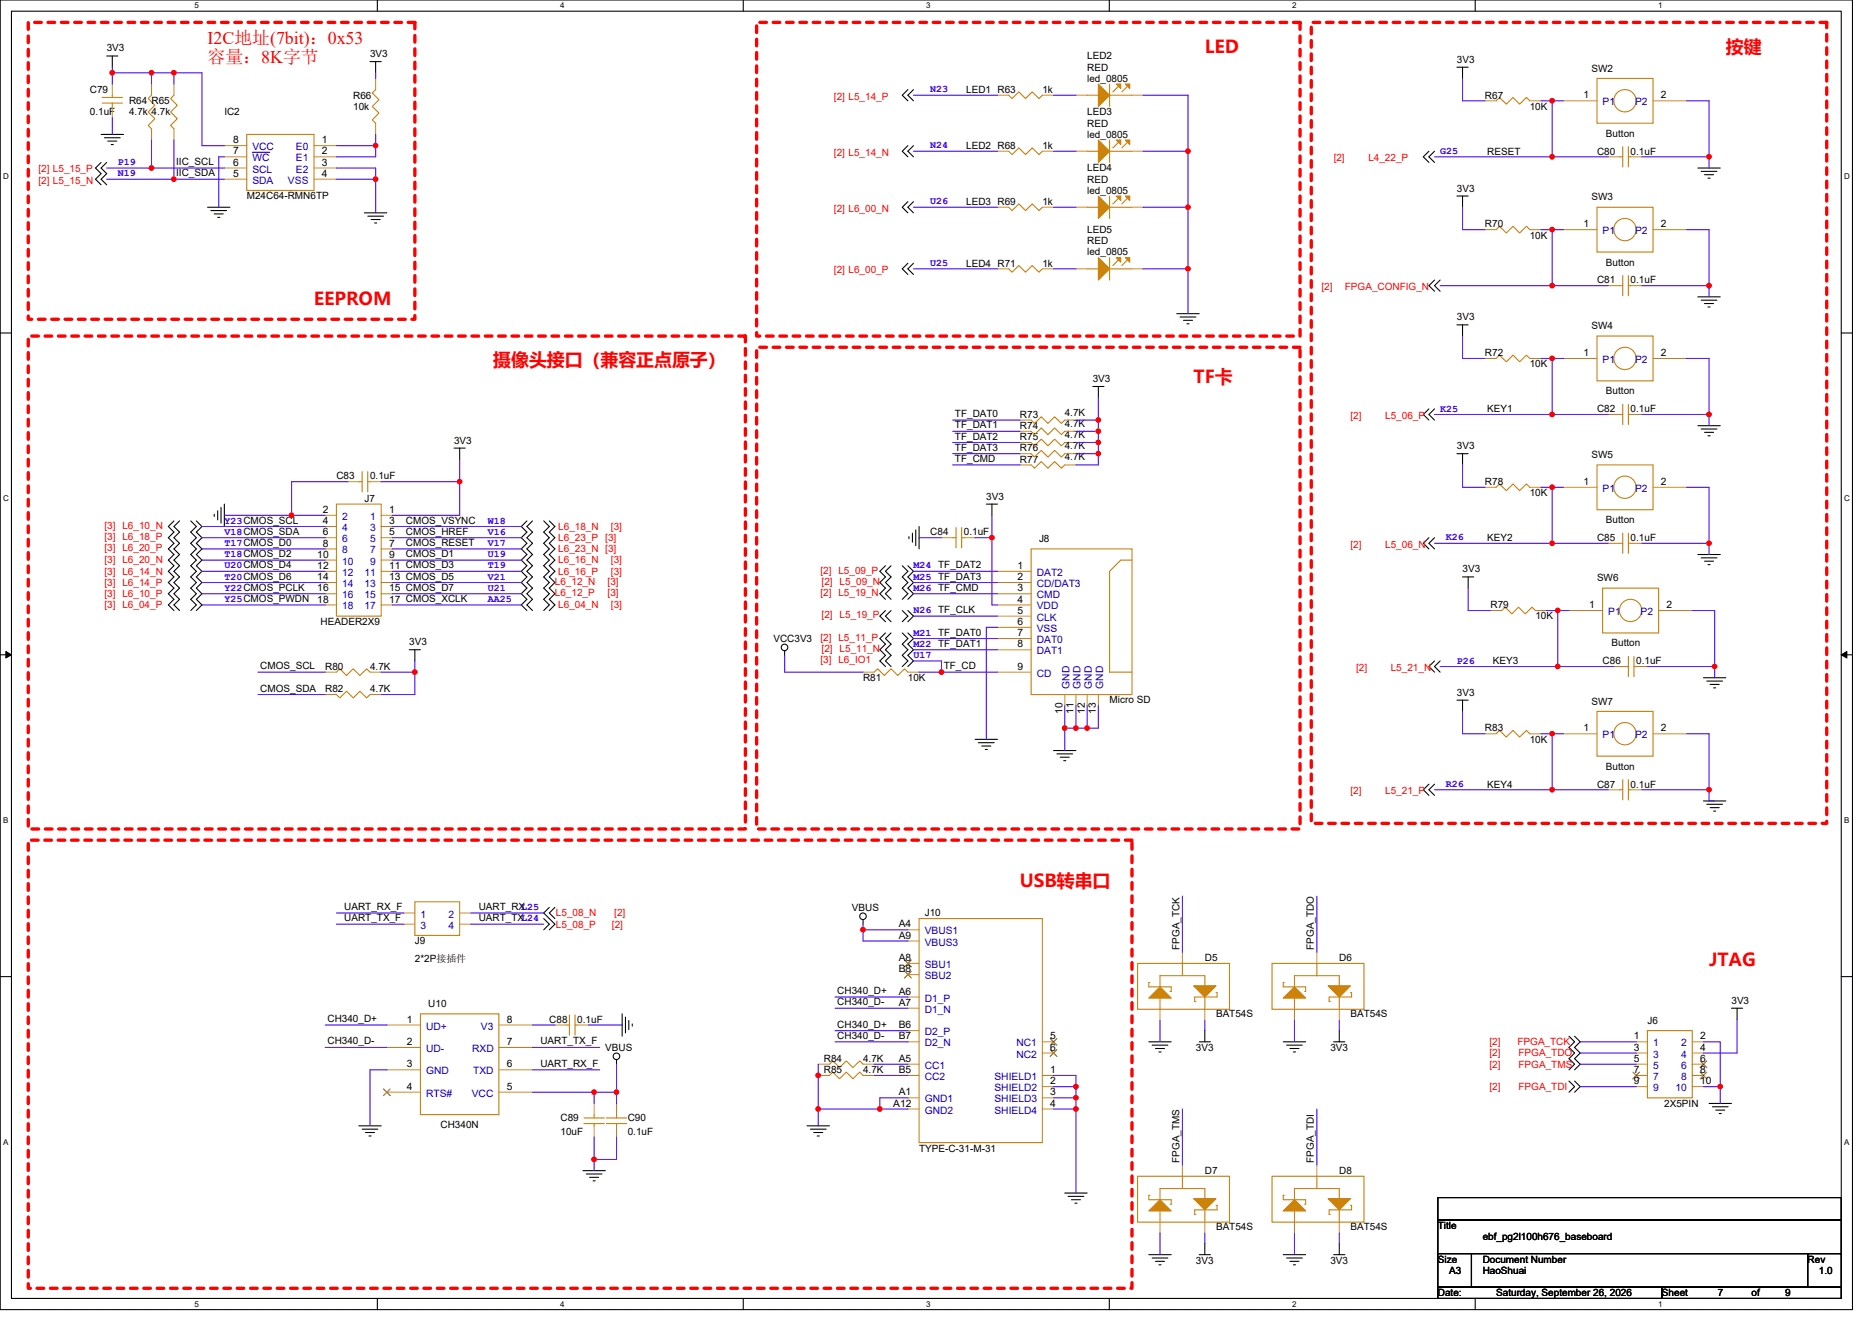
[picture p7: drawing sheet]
<svg xmlns="http://www.w3.org/2000/svg" width="297mm" height="210mm" viewBox="0 0 297 210" stroke-linecap="round" stroke-linejoin="round" font-family="sans-serif">
<path d="M0 0h293.9v207.9h-293.9zM1.8 1.8h290.4v204.3h-290.4z" fill="none" stroke="#000" stroke-width=".17"/>
<g fill="#fff">
<path d="M30.8 .2h.7v1.4h-.7z"/>
<path d="M30.8 206.3h.7v1.4h-.7z"/>
</g>
<path d="M59.9 0v1.8M59.9 206.1v1.8" fill="none" stroke="#000" stroke-width=".17"/>
<g fill="#fff">
<path d="M88.9 .2h.7v1.4h-.7z"/>
<path d="M88.9 206.3h.7v1.4h-.7z"/>
</g>
<path d="M117.9 0v1.8M117.9 206.1v1.8" fill="none" stroke="#000" stroke-width=".17"/>
<g fill="#fff">
<path d="M147 .2h.7v1.4h-.7z"/>
<path d="M147 206.3h.7v1.4h-.7z"/>
</g>
<path d="M176 0v1.8M176 206.1v1.8" fill="none" stroke="#000" stroke-width=".17"/>
<g fill="#fff">
<path d="M205 .2h.7v1.4h-.7z"/>
<path d="M205 206.3h.7v1.4h-.7z"/>
</g>
<path d="M234.1 0v1.8M234.1 206.1v1.8" fill="none" stroke="#000" stroke-width=".17"/>
<g fill="#fff">
<path d="M263.1 .2h.7v1.4h-.7z"/>
<path d="M263.1 206.3h.7v1.4h-.7z"/>
<path d="M.5 27.3h.9v1.4h-.9z"/>
<path d="M292.6 27.3h.9v1.4h-.9z"/>
<path d="M.5 78.4h.9v1.4h-.9z"/>
<path d="M292.6 78.4h.9v1.4h-.9z"/>
</g>
<path d="M0 52.9h1.8M292.2 52.9h1.7" fill="none" stroke="#000" stroke-width=".17"/>
<g fill="#fff">
<path d="M.5 129.5h.8v1.4h-.8z"/>
<path d="M292.6 129.5h.9v1.4h-.9z"/>
</g>
<path d="M0 103.9h1.8M292.2 103.9h1.7" fill="none" stroke="#000" stroke-width=".17"/>
<path d="M.9 103.4l.9 .5-.9 .5zM292.2 103.9l.8-.5v1z" fill="#000" stroke="#000" stroke-width=".16"/>
<g fill="#fff">
<path d="M.5 180.5h.8v1.4h-.8z"/>
<path d="M292.6 180.5h.9v1.4h-.9z"/>
</g>
<g fill="none" stroke="#000" stroke-width=".17">
<path d="M16.9 8.9h1.8M17.8 8.9v1.8M58.7 9.8h1.8M59.6 9.8v1.8M144.1 14.2l-.9 .9 .9 .9M144.9 14.2l-.8 .9 .8 .9M231.2 10.7h1.8M232.1 10.7v1.7M16 25.8l-.8 .9 .8 .9-.8 .8 .8 .9M16 21.3h3.6M16.6 21.9h2.5M16.9 25.8l-.9 .9 .9 .9-.9 .8 .9 .9"/>
<path d="M17.1 22.4h1.4M17.6 22.9h.4M32.9 32.9h3.6M33.5 33.4h2.5M34 34h1.4M34.5 34.5h.4M57.8 33.8h3.6M58.4 34.3h2.5M58.9 34.8h1.4M59.4 35.4h.4M144.1 23.1l-.9 .9 .9 .9M144.1 32l-.9 .9 .9 .9"/>
<path d="M144.9 23.1l-.8 .9 .8 .9M144.9 32l-.8 .9 .8 .9M226.7 24l-.9 .9 .9 .9M227.6 24l-.9 .9 .9 .9M231.2 31.1h1.8M232.1 31.1v1.8M269.4 26.7h3.6M269.9 27.2h2.5M270.5 27.7h1.4M271 28.3h.4M144.1 41.8l-.9 .9 .9 .9M144.9 41.8l-.8 .9 .8 .9"/>
<path d="M186.7 49.8h3.6M187.3 50.3h2.5M187.8 50.8h1.4M188.3 51.4h.4M227.6 44.5l-.9 .8 .9 .9M228.5 44.5l-.9 .8 .9 .9M231.2 51.6h1.8M232.1 51.6v1.7M269.4 47.1h3.6M269.9 47.6h2.5M270.5 48.2h1.4M271 48.7h.4"/>
<path d="M72 71.1h1.8M72.9 71.1v1.8M173.4 61.3h1.8M174.3 61.3v1.8M226.7 64.9l-.9 .9 .9 .9M227.6 64.9l-.9 .9 .9 .9M231.2 72h1.8M232.1 72v1.8M269.4 67.6h3.6M269.9 68.1h2.5M270.5 68.6h1.4M271 69.2h.4"/>
<path d="M27.6 82.7l-.9 .9 .9 .9-.9 .8 .9 .9-.9 .9 .9 .9-.9 .9 .9 .9-.9 .9 .9 .9-.9 .9 .9 .8-.9 .9 .9 .9-.9 .9 .9 .9M28.5 82.7l-.9 .9 .9 .9-.9 .8 .9 .9-.9 .9 .9 .9-.9 .9 .9 .9-.9 .9 .9 .9-.9 .9 .9 .8-.9 .9 .9 .9-.9 .9 .9 .9M30.3 82.7l.9 .9-.9 .9 .9 .8-.9 .9 .9 .9-.9 .9 .9 .9-.9 .9 .9 .9-.9 .9 .9 .9-.9 .8 .9 .9-.9 .9 .9 .9-.9 .9M31.2 82.7l.8 .9-.8 .9 .8 .8-.8 .9 .8 .9-.8 .9 .8 .9-.8 .9 .8 .9-.8 .9 .8 .9-.8 .8 .8 .9-.8 .9 .8 .9-.8 .9M34 81.6v.4M34.5 81.1v1.4M35.1 80.5v2.5M35.6 80v3.6M83.6 82.7l-.9 .9 .9 .9-.9 .8 .9 .9-.9 .9 .9 .9-.9 .9 .9 .9-.9 .9 .9 .9-.9 .9 .9 .8-.9 .9 .9 .9-.9 .9 .9 .9M84.5 82.7l-.9 .9 .9 .9-.9 .8 .9 .9-.9 .9 .9 .9-.9 .9 .9 .9-.9 .9 .9 .9-.9 .9 .9 .8-.9 .9 .9 .9-.9 .9 .9 .9M86.3 82.7l.9 .9-.9 .9 .9 .8-.9 .9 .9 .9-.9 .9 .9 .9-.9 .9 .9 .9-.9 .9 .9 .9-.9 .8 .9 .9-.9 .9 .9 .9-.9 .9M87.2 82.7l.9 .9-.9 .9 .9 .8-.9 .9 .9 .9-.9 .9 .9 .9-.9 .9 .9 .9-.9 .9 .9 .9-.9 .8 .9 .9-.9 .9 .9 .9-.9 .9"/>
<path d="M140.5 89.8l-.9 .9 .9 .9-.9 .9 .9 .8-.9 .9 .9 .9M140.5 96.9l-.9 .9 .9 .9M141.4 89.8l-.9 .9 .9 .9-.9 .9 .9 .8-.9 .9 .9 .9M141.4 96.9l-.9 .9 .9 .9M143.2 89.8l.9 .9-.9 .9 .9 .9-.9 .8 .9 .9-.9 .9M143.2 96.9l.9 .9-.9 .9M144.1 89.8l.8 .9-.8 .9 .8 .9-.8 .8 .8 .9-.8 .9M144.1 96.9l.8 .9-.8 .9M144.2 85.2v.3M144.8 84.6v1.5M145.3 84.1v2.5M145.8 83.6v3.5"/>
<path d="M156.5 80h1.8M157.4 80v1.8M226.7 85.3l-.9 .9 .9 .9M227.6 85.3l-.9 .9 .9 .9M232.1 91.6h1.7M233 91.6v1.7M269.4 88h3.6M269.9 88.5h2.5M270.5 89.1h1.4M271 89.6h.4M64.9 103.1h1.8M65.8 103.1v1.8"/>
<path d="M124.5 103.3v.7M140.5 100.5l-.9 .8 .9 .9-.9 .9 .9 .9-.9 .9 .9 .9M141.4 100.5l-.9 .8 .9 .9-.9 .9 .9 .9-.9 .9 .9 .9M143.2 100.5l.9 .8-.9 .9 .9 .9-.9 .9 .9 .9-.9 .9M144.1 100.5l.8 .8-.8 .9 .8 .9-.8 .9 .8 .9-.8 .9M154.7 117.3h3.6M155.3 117.9h2.5M155.8 118.4h1.4M156.3 119h.4M167.2 119.1h3.5M167.7 119.7h2.5M227.6 104.9l-.9 .9 .9 .9"/>
<path d="M228.5 104.9l-.9 .9 .9 .9M231.2 111.1h1.8M232.1 111.1v1.8M270.3 107.6h3.6M270.8 108.1h2.5M271.4 108.6h1.4M271.9 109.2h.3M168.2 120.2h1.5M168.8 120.7h.3M226.7 124.5l-.9 .8 .9 .9M227.6 124.5l-.9 .8 .9 .9M270.3 127.1h3.6"/>
<path d="M270.8 127.7h2.5M271.4 128.2h1.4M271.9 128.7h.3M0 155h1.8M86.3 145.8l.9 .9-.9 .9M87.2 144l-.9 .9 1.8 1.8-.9 .9M88.1 144l-.9 .9 .9 .9M136.9 146v.7M292.2 155h1.7M56.9 178.7h3.6M57.5 179.2h2.5M58 179.7h1.4"/>
<path d="M97.8 168.2v.7M98.7 160.9v3.6M99.2 161.4v2.5M99.8 162v1.4M100.3 162.5v.4M128.1 178.7h3.5M128.6 179.2h2.5M129.1 179.7h1.5M182.3 165.4h3.5M182.8 165.9h2.5M183.3 166.4h1.5M183.9 167h.3"/>
<path d="M190.3 165.4h1.8M191.2 163.6v1.8M203.6 165.4h3.6M204.1 165.9h2.5M204.7 166.4h1.4M205.2 167h.4M211.6 165.4h1.8M212.5 163.6v1.8M249 164.5l.8 .9-.8 .8 .8 .9-.8 .9 .8 .9-.8 .9M249 171.6l.8 .9-.8 .9M249.8 164.5l.9 .9-.9 .8 .9 .9-.9 .9 .9 .9-.9 .9M249.8 171.6l.9 .9-.9 .9"/>
<path d="M271.2 175.1h3.5M271.7 175.7h2.5M272.2 176.2h1.5M272.8 176.7h.3M274.7 160h1.8M275.6 160v1.8M58.5 180.3h.4M92.5 185.8h3.6M93 186.3h2.5M93.6 186.9h1.4M94.1 187.4h.3M129.7 180.3h.3"/>
<path d="M168.9 189.4h3.6M169.5 189.9h2.5M170 190.4h1.4M170.6 191h.3M182.3 199.1h3.5M182.8 199.7h2.5M190.3 199.1h1.8M191.2 197.4v1.7M203.6 199.1h3.6M204.1 199.7h2.5M211.6 199.1h1.8M212.5 197.4v1.7"/>
<path d="M228.2 190.1h64v3.5h-64zM228.2 193.6h64v5.4h-64zM228.2 199h5.3v5.3h-5.3zM233.5 199h53.3v5.3h-53.3zM286.8 199h5.4v5.3h-5.4zM183.3 200.2h1.5M183.9 200.7h.3M204.7 200.2h1.4M205.2 200.7h.4M228.2 204.3h35.5v1.8h-35.5zM263.7 204.3h28.5v1.8h-28.5z"/>
<circle cx="124.5" cy="102.8" r=".52"/>
<circle cx="136.9" cy="145.4" r=".52"/>
<circle cx="97.8" cy="167.7" r=".52"/>
</g>
<path d="M4.5 3.6h61.3v47.1h-61.3zM120.1 3.6h86.2v49.7h-86.2zM208.1 3.6h81.8v127.1h-81.8zM4.5 53.3h113.8v78.3h-113.8zM120.1 55.1h86.2v76.5h-86.2zM4.5 133.3h175.1v71.2h-175.1z" fill="none" stroke="#f00" stroke-width=".53" stroke-dasharray="1.1 1.1"/>
<g fill="none" stroke="#cc8006" stroke-width=".17">
<path d="M16.2 16.4h3.2M16.2 15.5h3.2M17.8 15.1v.4M17.8 16.4v.5M24 15.1l-.5 .5 1.1 1.1-1.1 1.1 1.1 1-1.1 1.1 .5 .5M27.6 15.1l-.5 .5 1 1.1-1 1.1 1 1-1 1.1 .5 .5M59.6 14.2l-.5 .6 1 1-1 1.1 1 1-1 1.1 .5 .6M160.1 15.1l.5 .5 1.1-1 1 1 1.1-1 1.1 1 .5-.5M172.5 15.1h1.8M176.1 13.3v3.6M176.1 15.1h3.5M177.5 13.7l-.9 .9"/>
<path d="M178.9 13.7l-.9 .9M237.4 16l.5-.5 1.1 1 1.1-1 1 1 1.1-1 .5 .5M253.4 12.4h8.9v7.2h-8.9zM39.2 21.3h10.6v8.9h-10.6zM160.1 32.9l.5 .5 1.1-1 1 1 1.1-1 1.1 1 .5-.5M160.1 24l.5 .5 1.1-1 1 1 1.1-1 1.1 1 .5-.5M172.5 32.9h1.8M172.5 24h1.8M176.1 31.1v3.6M176.1 32.9h3.5M176.1 22.2v3.6M176.1 24h3.5"/>
<path d="M177.5 31.5l-.9 .9M177.5 22.6l-.9 .9M178.9 31.5l-.9 .9M178.9 22.6l-.9 .9M237.4 36.4l.5-.5 1.1 1.1 1.1-1.1 1 1.1 1.1-1.1 .5 .5M253.4 32.9h8.9v7.1h-8.9zM257 24.9h.5M257.5 23.3v3.2M258.4 24.9h.3M258.4 23.3v3.2M160.1 42.7l.5 .5 1.1-1.1 1 1.1 1.1-1.1 1.1 1.1 .5-.5M172.5 42.7h1.8"/>
<path d="M176.1 40.9v3.5M176.1 42.7h3.5M177.5 41.3l-.9 .8M178.9 41.3l-.9 .8M237.4 56.9l.5-.5 1.1 1 1.1-1 1 1 1.1-1 .5 .5M253.4 53.3h8.9v7.2h-8.9zM257 45.3h.5M257.5 43.7v3.2M258.4 45.3h.3M258.4 43.7v3.2M56.9 76.5h.6M57.5 74.8v3.3"/>
<path d="M58.4 76.5h.3M58.4 74.8v3.3M163.6 70.2l.5 .6 1.1-1.1 1.1 1.1 1-1.1 1.1 1.1 .5-.6M163.6 68.5l.5 .5 1.1-1.1 1.1 1.1 1-1.1 1.1 1.1 .5-.5M163.6 73.8l.5 .5 1.1-1 1.1 1 1-1 1.1 1 .5-.5M163.6 72l.5 .5 1.1-1 1.1 1 1-1 1.1 1 .5-.5M163.6 66.7l.5 .5 1.1-1.1 1.1 1.1 1-1.1 1.1 1.1 .5-.5M237.4 77.3l.5-.5 1.1 1.1 1.1-1.1 1 1.1 1.1-1.1 .5 .5M253.4 73.8h8.9v7.1h-8.9zM257 65.8h.5M257.5 64.2v3.2M258.4 65.8h.3"/>
<path d="M258.4 64.2v3.2M53.4 80h7.1v17.8h-7.1zM151.2 85.3h.5M151.7 83.7v3.3M152.6 83.7v3.3M152.6 85.3h.3M163.6 87.1h16v23.1h-16zM179.6 88.9h-1.8l-1.7 1.8v16h3.5M238.3 96.9l.5-.5 1.1 1 1.1-1 1 1 1.1-1 .5 .5M254.3 93.3h8.9v7.2h-8.9zM257 86.2h.5M257.5 84.6v3.2"/>
<path d="M258.4 86.2h.3M258.4 84.6v3.2M53.4 110.2l.5 .6 1.1-1.1 1 1.1 1.1-1.1 1.1 1.1 .5-.6M53.4 106.7l.5-.5 1.1 1 1-1 1.1 1 1.1-1 .5 .5M138.7 106.7l.6-.5 1 1 1.1-1 1 1 1.1-1 .6 .5M237.4 116.5l.5-.6 1.1 1.1 1.1-1.1 1 1.1 1.1-1.1 .5 .6M253.4 112.9h8.9v7.1h-8.9zM257.8 105.8h.6M258.4 104.2v3.2M259.3 105.8h.3M259.3 104.2v3.2M257 125.3h.5"/>
<path d="M257.5 123.7v3.3M258.4 125.3h.3M258.4 123.7v3.3M65.8 143.1h7.1v5.4h-7.1zM145.8 145.8h19.6v35.6h-19.6zM180.5 152.9h14.6v7.3h-14.6zM182.5 155.9h-.2v.7h3.5v.8h-.1M184.1 158.4v1.8M187.6 152.9v2M191.2 156.5v-1.6h-7.1v1.7M191.2 158.2v2M193 157.5h.1v.7h-3.5v.8h.2"/>
<path d="M201.8 152.9h14.6v7.3h-14.6zM203.8 155.9h-.2v.7h3.6v.8h-.2M205.4 158.4v1.8M209 152.9v2M212.5 156.5v-1.6h-7.1v1.7M212.5 158.2v2M214.3 157.5h.2v.7h-3.6v.8h.2M66.7 160.9h12.5v16h-12.5zM89.8 162.7h.6M90.4 161.1v3.2M91.2 161.1v3.2M91.2 162.7h.4"/>
<path d="M92.7 177.4h3.2M92.7 178.3h3.2M94.3 178.3v.4M94.3 176.9v.5M96.2 177.4h3.2M96.2 178.3h3.2M97.8 178.3v.4M97.8 176.9v.5M131.6 168.9l.5-.5 1.1 1 1.1-1 1 1 1.1-1 .5 .5M131.6 170.7l.5-.5 1.1 1 1.1-1 1 1 1.1-1 .5 .5M261.4 163.6h7.1v10.6h-7.1zM180.5 186.7h14.6v7.3h-14.6z"/>
<path d="M182.5 189.7h-.2v.7h3.5v.7h-.1M184.1 192.2v1.8M187.6 186.7v1.9M191.2 190.2v-1.6h-7.1v1.8M191.2 192v2M193 191.3h.1v.7h-3.5v.7h.2M201.8 186.7h14.6v7.3h-14.6zM203.8 189.7h-.2v.7h3.6v.7h-.2M205.4 192.2v1.8M209 186.7v1.9M212.5 190.2v-1.6h-7.1v1.8M212.5 192v2"/>
<path d="M214.3 191.3h.2v.7h-3.6v.7h.2"/>
<circle cx="257.8" cy="16" r="1.77"/>
<circle cx="257.8" cy="36.4" r="1.77"/>
<circle cx="257.8" cy="56.9" r="1.77"/>
<circle cx="257.8" cy="77.3" r="1.77"/>
<circle cx="258.7" cy="96.9" r="1.77"/>
<circle cx="257.8" cy="116.4" r="1.77"/>
</g>
<g fill="none" stroke="#a84" stroke-width=".17">
<path d="M17.8 13.3v1.8M17.8 16.9v1.8M24 13.3v1.8M27.6 13.3v1.8M59.6 19.6v1.7M59.6 12.4v1.8M158.3 15.1h1.8M165.4 15.1h1.8M170.7 15.1h1.8M179.6 15.1h1.8M235.6 16h1.8M242.7 16h1.8"/>
<path d="M248.1 16h5.3M262.3 16h5.3M24 20.4v1.8M27.6 20.4v1.8M35.6 23.1h3.6M35.6 24.9h3.6M35.6 26.7h3.6M35.6 28.4h3.6M49.8 23.1h3.6M49.8 24.9h3.6M49.8 26.7h3.6M49.8 28.4h3.6"/>
<path d="M158.3 32.9h1.8M158.3 24h1.8M165.4 32.9h1.8M165.4 24h1.8M170.7 32.9h1.8M170.7 24h1.8M179.6 32.9h1.8M179.6 24h1.8M235.6 36.4h1.8M242.7 36.4h1.8M248.1 36.4h5.3M255.2 24.9h1.8"/>
<path d="M258.7 24.9h1.8M262.3 36.4h5.3M158.3 42.7h1.8M165.4 42.7h1.8M170.7 42.7h1.8M179.6 42.7h1.8M235.6 56.9h1.8M242.7 56.9h1.8M248.1 56.9h5.3M255.2 45.3h1.8M258.7 45.3h1.8M262.3 56.9h5.3"/>
<path d="M55.2 76.5h1.7M58.7 76.5h1.8M161.8 70.2h1.8M161.8 68.5h1.8M161.8 73.8h1.8M161.8 72h1.8M161.8 66.7h1.8M168.9 70.2h1.8M168.9 68.5h1.8M168.9 73.8h1.8M168.9 72h1.8M168.9 66.7h1.8"/>
<path d="M235.6 77.3h1.8M242.7 77.3h1.8M248.1 77.3h5.3M255.2 65.8h1.8M258.7 65.8h1.8M262.3 77.3h5.3M51.6 81.8h1.8M51.6 83.6h1.8M51.6 85.3h1.8M51.6 87.1h1.8M51.6 88.9h1.8M51.6 90.7h1.8"/>
<path d="M51.6 92.5h1.8M51.6 94.2h1.8M51.6 96h1.8M60.5 81.8h1.8M60.5 83.6h1.8M60.5 85.3h1.8M60.5 87.1h1.8M60.5 88.9h1.8M60.5 90.7h1.8M60.5 92.5h1.8M60.5 94.2h1.8M60.5 96h1.8"/>
<path d="M149.4 85.3h1.8M152.9 85.3h1.8M158.3 92.5h5.3M158.3 94.2h5.3M158.3 96h5.3M158.3 97.8h5.3M158.3 99.6h5.3M158.3 90.7h5.3M236.5 96.9h1.8M243.6 96.9h1.8M249 96.9h5.3M255.2 86.2h1.8"/>
<path d="M258.7 86.2h1.8M263.2 96.9h5.3M51.6 110.2h1.8M51.6 106.7h1.8M58.7 110.2h1.8M58.7 106.7h1.8M136.9 106.7h1.8M144.1 106.7h1.7M158.3 101.3h5.3M158.3 103.1h5.3M158.3 106.7h5.3M168.9 110.2v1.8"/>
<path d="M170.7 110.2v1.8M172.5 110.2v1.8M174.3 110.2v1.8M235.6 116.5h1.8M242.7 116.5h1.8M248.1 116.5h5.3M256.1 105.8h1.7M259.6 105.8h1.8M262.3 116.5h5.3M255.2 125.3h1.8M258.7 125.3h1.8M64 144.9h1.8"/>
<path d="M64 146.7h1.8M72.9 144.9h1.8M72.9 146.7h1.8M144.1 147.6h1.7M144.1 158.2h1.7M144.1 152.9h1.7M144.1 149.4h1.7M144.1 154.7h1.7M187.6 151.1v1.8M209 151.1v1.8M61.4 162.7h5.3M61.4 166.2h5.3"/>
<path d="M61.4 169.8h5.3M61.4 173.4h5.3M79.2 162.7h5.3M79.2 166.2h5.3M79.2 169.8h5.3M79.2 173.4h5.3M88.1 162.7h1.7M91.6 162.7h1.8M94.3 178.7v1.8M94.3 175.1v1.8M97.8 178.7v1.8M97.8 175.1v1.8"/>
<path d="M129.8 168.9h1.8M129.8 170.7h1.8M136.9 168.9h1.8M136.9 170.7h1.8M144.1 160h1.7M144.1 163.6h1.7M144.1 165.4h1.7M144.1 168.9h1.7M144.1 170.7h1.7M144.1 174.2h1.7M144.1 176h1.7M165.4 167.1h1.8"/>
<path d="M165.4 165.4h1.8M165.4 170.7h1.8M165.4 172.5h1.8M165.4 174.2h1.8M165.4 176h1.8M184.1 160.2v1.8M191.2 160.2v1.8M205.4 160.2v1.8M212.5 160.2v1.8M259.6 165.4h1.8M259.6 167.1h1.8M259.6 168.9h1.8"/>
<path d="M259.6 170.7h1.8M259.6 172.5h1.8M268.5 165.4h1.8M268.5 167.1h1.8M268.5 168.9h1.8M268.5 170.7h1.8M268.5 172.5h1.8M184.1 194v1.7M187.6 184.9v1.8M191.2 194v1.7M205.4 194v1.7M209 184.9v1.8"/>
<path d="M212.5 194v1.7"/>
</g>
<g fill="#cc8006" stroke="#cc8006" stroke-width=".17">
<path d="M184.1 156.6l1.7 1.8h-3.5z" fill-rule="evenodd"/>
<path d="M189.4 156.5h3.6l-1.8 1.7z" fill-rule="evenodd"/>
<path d="M205.4 156.6l1.8 1.8h-3.6z" fill-rule="evenodd"/>
<path d="M210.7 156.5h3.6l-1.8 1.7z" fill-rule="evenodd"/>
<path d="M174.3 31.1l1.8 1.8-1.8 1.8z" fill-rule="evenodd"/>
<path d="M177.1 31.1h.7v.7z" fill-rule="evenodd"/>
<path d="M178.6 31.1h.7v.7z" fill-rule="evenodd"/>
<path d="M184.1 190.4l1.7 1.8h-3.5z" fill-rule="evenodd"/>
<path d="M189.4 190.2h3.6l-1.8 1.8z" fill-rule="evenodd"/>
<path d="M205.4 190.4l1.8 1.8h-3.6z" fill-rule="evenodd"/>
<path d="M210.7 190.2h3.6l-1.8 1.8z" fill-rule="evenodd"/>
<path d="M174.3 22.2l1.8 1.8-1.8 1.8z" fill-rule="evenodd"/>
<path d="M177.1 22.2h.7v.7z" fill-rule="evenodd"/>
<path d="M178.6 22.2h.7v.7z" fill-rule="evenodd"/>
<path d="M174.3 13.3l1.8 1.8-1.8 1.8z" fill-rule="evenodd"/>
<path d="M177.1 13.3h.7v.8z" fill-rule="evenodd"/>
<path d="M178.6 13.3h.7v.8z" fill-rule="evenodd"/>
<path d="M174.3 40.9l1.8 1.8-1.8 1.7z" fill-rule="evenodd"/>
<path d="M177.1 40.9h.7v.7z" fill-rule="evenodd"/>
<path d="M178.6 40.9h.7v.7z" fill-rule="evenodd"/>
</g>
<g fill="none" stroke="#804000" stroke-width=".16">
<path d="M143.5 152.4l1.1 1.1M143.5 154.2l1.1 1M144.6 152.4l-1.1 1.1M144.6 154.2l-1.1 1M60.9 172.8l1 1.1M61.9 172.8l-1.1 1.1M166.6 166.6l1.1 1.1M166.6 164.8l1.1 1.1M167.7 166.6l-1.1 1.1M167.7 164.8l-1.1 1.1M259.1 170.2l1.1 1M260.2 170.2l-1.1 1"/>
<path d="M269.8 168.4l1 1.1M269.8 170.2l1 1M270.8 168.4l-1.1 1.1M270.8 170.2l-1.1 1"/>
</g>
<path d="M40 24.2h2.8" fill="none" stroke="#00c" stroke-width=".16"/>
<g fill="none" stroke="#4200ff" stroke-width=".17">
<path d="M17.8 11.6v1.7M17.8 10.7v.9M17.8 18.7v2.6M17.8 11.6h6.2M24 11.6v1.7M24 11.6h3.6M27.6 11.6h4.4v11.5h3.6M27.6 11.6v1.7M59.6 11.6v.8M144.9 15.1h13.4M167.2 15.1h3.5M181.4 15.1h7.1v8.9"/>
<path d="M232.1 12.4v3.6h3.5M244.5 16h1.8M246.3 16h1.8M246.3 16v8.9M267.6 16h3.6v8.9M16.9 26.7h7.1M16.9 28.4h10.7M24 22.2v4.5h11.6M27.6 22.2v6.2M27.6 28.4h8M35.6 24.9h-.9v8M53.4 26.7h6.2v1.7"/>
<path d="M53.4 28.4h6.2M53.4 23.1h6.2M59.6 28.4v5.4M59.6 23.1v1.8h-6.2M59.6 21.3v1.8M144.9 24h13.4M144.9 32.9h13.4M167.2 24h3.5M167.2 32.9h3.5M181.4 24h7.1M181.4 32.9h7.1M188.5 24v8.9"/>
<path d="M188.5 32.9v9.8M227.6 24.9h18.7M232.1 32.9v3.5h3.5M244.5 36.4h1.8M246.3 36.4h1.8M246.3 36.4v8.9M246.3 24.9h8.9M260.5 24.9h10.7M267.6 36.4h3.6v8.9M271.2 24.9v1.8M144.9 42.7h13.4M167.2 42.7h3.5"/>
<path d="M181.4 42.7h7.1M188.5 42.7v7.1M228.5 45.3h17.8M232.1 53.3v3.6h3.5M244.5 56.9h1.8M246.3 56.9h1.8M246.3 56.9v8.9M246.3 45.3h8.9M260.5 45.3h10.7M267.6 56.9h3.6v8.9M271.2 45.3v1.8M55.2 76.5h-8.9v5.3"/>
<path d="M60.5 76.5h12.4M72.9 76.5v5.3h-10.6M72.9 72.9v3.6M151.2 66.7h10.6M151.2 68.5h10.6M151.2 70.2h10.6M151.2 72h10.6M151.2 73.8h10.6M170.7 66.7h3.6M170.7 68.5h3.6M170.7 70.2h3.6M170.7 72h3.6"/>
<path d="M174.3 63.1v3.6M174.3 66.7v1.8M174.3 68.5v1.7M174.3 70.2v1.8M174.3 72v1.8h-3.6M227.6 65.8h18.7M232.1 73.8v3.5h3.5M244.5 77.3h1.8M246.3 77.3h1.8M246.3 77.3v8.9M246.3 65.8h8.9M260.5 65.8h10.7"/>
<path d="M267.6 77.3h3.6v8.9M271.2 65.8v1.8M32 83.6h19.6M32 85.3h19.6M32 87.1h19.6M32 88.9h19.6M32 90.7h19.6M32 92.5h19.6M32 94.2h19.6M32 96h19.6M35.6 81.8h10.7M46.3 81.8h5.3"/>
<path d="M62.3 83.6h20.4M62.3 85.3h20.4M62.3 87.1h20.4M62.3 88.9h20.4M62.3 90.7h20.4M62.3 92.5h20.4M62.3 94.2h20.4M62.3 96h20.4M144.9 90.7h13.4M144.9 92.5h13.4M144.9 94.2h13.4M144.9 97.8h13.4"/>
<path d="M145.8 85.3h3.6M154.7 85.3h2.7M157.4 85.3v10.7h.9M157.4 81.8v3.5M158.3 99.6h-1.8v17.7M227.6 86.2h18.7M233 93.3v3.6h3.5M245.4 96.9h1.8M246.3 86.2h8.9M247.2 96.9h1.8M247.2 96.9v8.9M260.5 86.2h10.7"/>
<path d="M268.5 96.9h3.6v8.9M271.2 86.2v1.8M40.9 106.7h10.7M40.9 110.2h10.7M60.5 106.7h5.3M65.8 104.9v1.8M65.8 106.7v3.5h-5.3M124.5 104v2.7h12.4M144.9 103.1h13.4M144.9 104.9h4.5v1.8M144.9 101.3h13.4M145.8 106.7h3.6"/>
<path d="M149.4 106.7h8.9M168.9 112v3.6M168.9 115.6v3.5M168.9 115.6h1.8M170.7 112v3.6M170.7 115.6h1.8M172.5 112v3.6M174.3 112v3.6h-1.8M228.5 105.8h18.7M232.1 112.9v3.6h3.5M244.5 116.5h1.8M246.3 116.5h1.8"/>
<path d="M246.3 116.5v8.8M247.2 105.8h8.9M261.4 105.8h10.7M267.6 116.5h3.6v8.8M272.1 105.8v1.8M227.6 125.3h18.7M246.3 125.3h8.9M260.5 125.3h10.7M271.2 125.3v1.8h.9M53.4 144.9h10.6M53.4 146.7h10.6M74.7 144.9h11.6"/>
<path d="M74.7 146.7h11.6M132.5 158.2h11.6M136.9 146.7v.9M136.9 147.6v1.8h7.2M136.9 147.6h7.2M187.6 142.2v8.9M209 142.2v8.9M51.6 162.7h9.8M51.6 166.2h9.8M61.4 169.8h-2.7v8.9M84.5 173.4h9.8M84.5 162.7h3.6"/>
<path d="M84.5 166.2h10.7M84.5 169.8h10.7M93.4 162.7h5.3M97.8 168.9v4.5M97.8 173.4v1.7M97.8 173.4h-3.5v1.7M129.8 168.9v7.1M129.8 176v2.7M129.8 176h9.8M132.5 160h11.6M132.5 163.6h11.6M132.5 165.4h11.6"/>
<path d="M138.7 168.9h5.4M138.7 170.7h5.4M139.6 176h4.5M144.1 174.2h-4.5v1.8M167.2 174.2h3.5M167.2 170.7h3.5v1.8M167.2 172.5h3.5M167.2 176h3.5M170.7 174.2v1.8M170.7 172.5v1.7M170.7 176v13.4M184.1 162v3.4"/>
<path d="M187.6 176v8.9M191.2 162v1.6M205.4 162v3.4M209 176v8.9M212.5 162v1.6M250.7 165.4h8.9M250.7 167.1h8.9M250.7 172.5h8.9M250.7 168.9h8.9M270.3 165.4h2.7v7.1M270.3 172.5h2.7v2.6M275.6 161.8v5.3h-5.3"/>
<path d="M94.3 180.5v3.5M94.3 184v1.8M97.8 180.5v3.5h-3.5M184.1 195.7v3.4M191.2 195.7v1.7M205.4 195.7v3.4M212.5 195.7v1.7"/>
</g>
<g fill="#f00" stroke="#f00" stroke-width=".17">
<circle cx="24" cy="11.5" r=".35"/>
<circle cx="17.8" cy="11.5" r=".35"/>
<circle cx="24" cy="26.7" r=".35"/>
<circle cx="27.6" cy="11.5" r=".35"/>
<circle cx="27.6" cy="28.4" r=".35"/>
<circle cx="59.6" cy="28.4" r=".35"/>
<circle cx="59.6" cy="23.1" r=".35"/>
<circle cx="246.3" cy="16" r=".35"/>
<circle cx="271.2" cy="24.9" r=".35"/>
<circle cx="246.3" cy="24.9" r=".35"/>
<circle cx="246.3" cy="36.4" r=".35"/>
<circle cx="271.2" cy="45.3" r=".35"/>
<circle cx="246.3" cy="56.9" r=".35"/>
<circle cx="246.3" cy="65.8" r=".35"/>
<circle cx="271.2" cy="65.8" r=".35"/>
<circle cx="246.3" cy="86.2" r=".35"/>
<circle cx="246.3" cy="77.3" r=".35"/>
<circle cx="271.2" cy="86.2" r=".35"/>
<circle cx="247.2" cy="105.8" r=".35"/>
<circle cx="247.2" cy="96.9" r=".35"/>
<circle cx="272.1" cy="105.8" r=".35"/>
<circle cx="246.3" cy="116.4" r=".35"/>
<circle cx="271.2" cy="125.3" r=".35"/>
<circle cx="246.3" cy="125.3" r=".35"/>
<circle cx="246.3" cy="45.3" r=".35"/>
<circle cx="188.5" cy="32.9" r=".35"/>
<circle cx="188.5" cy="24" r=".35"/>
<circle cx="188.5" cy="42.7" r=".35"/>
<circle cx="72.9" cy="76.4" r=".35"/>
<circle cx="46.3" cy="81.8" r=".35"/>
<circle cx="65.8" cy="106.7" r=".35"/>
<circle cx="174.3" cy="66.7" r=".35"/>
<circle cx="174.3" cy="70.2" r=".35"/>
<circle cx="174.3" cy="68.4" r=".35"/>
<circle cx="174.3" cy="72" r=".35"/>
<circle cx="157.4" cy="85.3" r=".35"/>
<circle cx="149.4" cy="106.7" r=".35"/>
<circle cx="170.7" cy="115.6" r=".35"/>
<circle cx="168.9" cy="115.6" r=".35"/>
<circle cx="172.5" cy="115.6" r=".35"/>
<circle cx="97.8" cy="173.3" r=".35"/>
<circle cx="94.3" cy="173.3" r=".35"/>
<circle cx="136.9" cy="147.6" r=".35"/>
<circle cx="129.8" cy="170.7" r=".35"/>
<circle cx="170.7" cy="174.2" r=".35"/>
<circle cx="170.7" cy="172.5" r=".35"/>
<circle cx="139.6" cy="176" r=".35"/>
<circle cx="129.8" cy="176" r=".35"/>
<circle cx="170.7" cy="176" r=".35"/>
<circle cx="94.3" cy="184" r=".35"/>
<circle cx="272.9" cy="172.5" r=".35"/>
</g>
<g font-size="2.8" fill="#f00">
<text x="32.9" y="7">I2C地址(7bit)：0x53</text>
<text x="32.9" y="9.9">容量：8K字节</text>
<text x="191.2" y="8.3">LED</text>
<text x="273.9" y="8.3">按键</text>
<text x="49.8" y="48.3">EEPROM</text>
<text x="78.3" y="58.1">摄像头接口（兼容正点原子）</text>
<text x="189.4" y="60.8">TF卡</text>
<text x="161.8" y="140.8">USB转串口</text>
<text x="271.2" y="153.2">JTAG</text>
</g>
<g font-size="1.6">
<text x="16.9" y="8.2">3V3</text>
<text x="58.7" y="9.1">3V3</text>
<text x="172.5" y="9.4">LED2</text>
<text x="172.5" y="11.2">RED</text>
<text x="231.2" y="9.9">3V3</text>
<text x="252.5" y="11.4">SW2</text>
<text x="14.3" y="14.8">C79</text>
<text x="20.5" y="16.5">R64 R65</text>
<text x="56" y="15.6">R66</text>
<text x="56" y="17.4">10k</text>
<text x="153.3" y="14.8">LED1 R63</text>
<text x="165.4" y="14.8">1k</text>
<text x="172.5" y="13">led_0805</text>
<text x="235.6" y="15.6">R67</text>
<text x="242.7" y="17.4">10K</text>
<text x="251.3" y="15.6">1</text>
<text x="263.5" y="15.6">2</text>
<text x="14.3" y="18.3">0.1uF</text>
<text x="20.5" y="18.3">4.7k 4.7k</text>
<text x="35.6" y="18.3">IC2</text>
<text x="37" y="22.7">8</text>
<text x="51.1" y="22.7">1</text>
<text x="153.3" y="23.6">LED2 R68</text>
<text x="165.4" y="23.6">1k</text>
<text x="172.5" y="18.3">LED3</text>
<text x="172.5" y="20.1">RED</text>
<text x="172.5" y="21.9">led_0805</text>
<text x="254.8" y="21.7">Button</text>
<text x="28" y="28">IIC_SDA</text>
<text x="28" y="26.2">IIC_SCL</text>
<text x="37" y="24.5">7</text>
<text x="37" y="26.3">6</text>
<text x="37" y="28.1">5</text>
<text x="51.1" y="24.5">2</text>
<text x="51.1" y="26.3">3</text>
<text x="51.1" y="28.1">4</text>
<text x="172.5" y="27.2">LED4</text>
<text x="172.5" y="29">RED</text>
<text x="236" y="24.5">RESET</text>
<text x="253.4" y="24.5">C80</text>
<text x="258.7" y="24.5">0.1uF</text>
<text x="39.2" y="31.6">M24C64-RMN6TP</text>
<text x="153.3" y="32.5">LED3 R69</text>
<text x="165.4" y="32.5">1k</text>
<text x="172.5" y="30.8">led_0805</text>
<text x="231.2" y="30.4">3V3</text>
<text x="252.5" y="31.8">SW3</text>
<text x="172.5" y="37">LED5</text>
<text x="172.5" y="38.8">RED</text>
<text x="172.5" y="40.5">led_0805</text>
<text x="235.6" y="36.1">R70</text>
<text x="242.7" y="37.9">10K</text>
<text x="251.3" y="36.1">1</text>
<text x="263.5" y="36.1">2</text>
<text x="153.3" y="42.3">LED4 R71</text>
<text x="165.4" y="42.3">1k</text>
<text x="253.4" y="45">C81</text>
<text x="254.8" y="42.1">Button</text>
<text x="258.7" y="45">0.1uF</text>
<text x="231.2" y="50.8">3V3</text>
<text x="252.5" y="52.3">SW4</text>
<text x="235.6" y="56.5">R72</text>
<text x="242.7" y="58.3">10K</text>
<text x="251.3" y="56.5">1</text>
<text x="263.5" y="56.5">2</text>
<text x="168.9" y="66">4.7K</text>
<text x="173.4" y="60.6">3V3</text>
<text x="236" y="65.4">KEY1</text>
<text x="253.4" y="65.4">C82</text>
<text x="254.8" y="62.6">Button</text>
<text x="258.7" y="65.4">0.1uF</text>
<text x="72" y="70.4">3V3</text>
<text x="151.5" y="66.2">TF_DAT0</text>
<text x="151.5" y="68">TF_DAT1</text>
<text x="151.5" y="69.8">TF_DAT2</text>
<text x="151.5" y="71.5">TF_DAT3</text>
<text x="161.8" y="69.9">R75</text>
<text x="161.8" y="68.1">R74</text>
<text x="161.8" y="71.6">R76</text>
<text x="161.8" y="66.3">R73</text>
<text x="168.9" y="69.5">4.7K</text>
<text x="168.9" y="67.7">4.7K</text>
<text x="168.9" y="71.3">4.7K</text>
<text x="231.2" y="71.3">3V3</text>
<text x="53.4" y="76.1">C83</text>
<text x="58.7" y="76.1">0.1uF</text>
<text x="151.5" y="73.3">TF_CMD</text>
<text x="161.8" y="73.4">R77</text>
<text x="168.9" y="73.1">4.7K</text>
<text x="235.6" y="77">R78</text>
<text x="251.3" y="77">1</text>
<text x="252.5" y="72.7">SW5</text>
<text x="263.5" y="77">2</text>
<text x="51.2" y="81.4">2</text>
<text x="51.2" y="83.2">4</text>
<text x="57.8" y="79.7">J7</text>
<text x="61.7" y="81.4">1</text>
<text x="61.7" y="83.2">3</text>
<text x="64.4" y="83.1">CMOS_VSYNC</text>
<text x="156.5" y="79.3">3V3</text>
<text x="242.7" y="78.8">10K</text>
<text x="254.8" y="83">Button</text>
<text x="50.4" y="88.5">10</text>
<text x="51.2" y="85">6</text>
<text x="51.2" y="86.7">8</text>
<text x="61.7" y="85">5</text>
<text x="61.7" y="86.7">7</text>
<text x="61.7" y="88.5">9</text>
<text x="64.4" y="84.9">CMOS_HREF</text>
<text x="64.4" y="86.7">CMOS_RESET</text>
<text x="64.4" y="88.4">CMOS_D1</text>
<text x="147.6" y="85">C84</text>
<text x="152.9" y="85">0.1uF</text>
<text x="164.9" y="86">J8</text>
<text x="236" y="85.9">KEY2</text>
<text x="253.4" y="85.9">C85</text>
<text x="258.7" y="85.9">0.1uF</text>
<text x="50.4" y="90.3">12</text>
<text x="50.4" y="92.1">14</text>
<text x="50.4" y="93.9">16</text>
<text x="50.4" y="95.6">18</text>
<text x="61.7" y="90.3">11 CMOS_D3</text>
<text x="61.7" y="92.1">13 CMOS_D5</text>
<text x="61.7" y="93.9">15 CMOS_D7</text>
<text x="61.7" y="95.6">17 CMOS_XCLK</text>
<text x="161.5" y="92.1">2</text>
<text x="161.5" y="93.9">3</text>
<text x="161.5" y="95.6">4</text>
<text x="161.5" y="90.3">1</text>
<text x="232.1" y="90.8">3V3</text>
<text x="253.4" y="92.3">SW6</text>
<text x="50.9" y="99.2">HEADER2X9</text>
<text x="122.7" y="101.9">VCC3V3</text>
<text x="161.5" y="97.4">5</text>
<text x="161.5" y="99.2">6</text>
<text x="161.5" y="101">7</text>
<text x="236.5" y="96.5">R79</text>
<text x="243.6" y="98.3">10K</text>
<text x="252.2" y="96.5">1</text>
<text x="264.4" y="96.5">2</text>
<text x="41.3" y="106.2">CMOS_SCL</text>
<text x="51.6" y="106.3">R80</text>
<text x="58.7" y="106.3">4.7K</text>
<text x="64.9" y="102.4">3V3</text>
<text x="149.8" y="106.2">TF_CD</text>
<text x="161.5" y="102.7">8</text>
<text x="161.5" y="106.3">9</text>
<text x="236.9" y="105.4">KEY3</text>
<text x="254.3" y="105.4">C86</text>
<text x="255.7" y="102.6">Button</text>
<text x="259.6" y="105.4">0.1uF</text>
<text x="41.3" y="109.8">CMOS_SDA</text>
<text x="51.6" y="109.9">R82</text>
<text x="58.7" y="109.9">4.7K</text>
<text x="136.9" y="108.1">R81</text>
<text x="144.1" y="108.1">10K</text>
<text x="168.6" y="113.3" transform="rotate(-90 168.6 113.3)">10</text>
<text x="170.3" y="113.3" transform="rotate(-90 170.3 113.3)">11</text>
<text x="172.1" y="113.3" transform="rotate(-90 172.1 113.3)">12</text>
<text x="173.9" y="113.3" transform="rotate(-90 173.9 113.3)">13</text>
<text x="176.1" y="111.7">Micro SD</text>
<text x="231.2" y="110.4">3V3</text>
<text x="252.5" y="111.8">SW7</text>
<text x="235.6" y="116.1">R83</text>
<text x="242.7" y="117.9">10K</text>
<text x="251.3" y="116.1">1</text>
<text x="263.5" y="116.1">2</text>
<text x="236" y="125">KEY4</text>
<text x="253.4" y="125">C87</text>
<text x="254.8" y="122.2">Button</text>
<text x="258.7" y="125">0.1uF</text>
<text x="54.6" y="144.4">UART_RX_F</text>
<text x="54.6" y="146.2">UART_TX_F</text>
<text x="65.8" y="149.9">J9</text>
<text x="76" y="144.4">UART_RXL25</text>
<text x="76" y="146.2">UART_TXL24</text>
<text x="135.2" y="144.5">VBUS</text>
<text x="142.6" y="147.2">A4</text>
<text x="142.6" y="149">A9</text>
<text x="146.7" y="145.4">J10</text>
<text x="65.8" y="152.7">2*2P接插件</text>
<text x="142.6" y="152.5">A8</text>
<text x="142.6" y="154.3">B8</text>
<text x="187.2" y="150.8" transform="rotate(-90 187.2 150.8)">FPGA_TCK</text>
<text x="191.2" y="152.5">D5</text>
<text x="208.5" y="150.8" transform="rotate(-90 208.5 150.8)">FPGA_TDO</text>
<text x="212.5" y="152.5">D6</text>
<text x="68" y="159.8">U10</text>
<text x="132.9" y="157.8">CH340_D+</text>
<text x="132.9" y="159.6">CH340_D-</text>
<text x="142.6" y="157.9">A6</text>
<text x="142.6" y="159.6">A7</text>
<text x="193" y="161.4">BAT54S</text>
<text x="214.3" y="161.4">BAT54S</text>
<text x="274.7" y="159.3">3V3</text>
<text x="52" y="162.2">CH340_D+</text>
<text x="52" y="165.8">CH340_D-</text>
<text x="64.6" y="162.3">1</text>
<text x="64.6" y="165.9">2</text>
<text x="80.4" y="162.3">8</text>
<text x="80.4" y="165.9">7</text>
<text x="85.7" y="165.8">UART_TX_F</text>
<text x="87.2" y="162.3">C88</text>
<text x="91.6" y="162.3">0.1uF</text>
<text x="96.1" y="166.8">VBUS</text>
<text x="132.9" y="163.1">CH340_D+</text>
<text x="132.9" y="164.9">CH340_D-</text>
<text x="142.6" y="163.2">B6</text>
<text x="142.6" y="165">B7</text>
<text x="166.6" y="166.8">6</text>
<text x="166.6" y="165">5</text>
<text x="189.8" y="166.8">3V3</text>
<text x="211.1" y="166.8">3V3</text>
<text x="259.3" y="165">1</text>
<text x="259.3" y="166.8">3</text>
<text x="261.4" y="162.5">J6</text>
<text x="269.8" y="165">2</text>
<text x="269.8" y="166.8">4</text>
<text x="64.6" y="169.4">3</text>
<text x="64.6" y="173">4</text>
<text x="80.4" y="169.4">6</text>
<text x="80.4" y="173">5</text>
<text x="85.7" y="169.3">UART_RX_F</text>
<text x="130.7" y="168.6">R84</text>
<text x="130.7" y="170.3">R85</text>
<text x="136.9" y="168.6">4.7K</text>
<text x="136.9" y="170.3">4.7K</text>
<text x="142.6" y="168.5">A5</text>
<text x="142.6" y="170.3">B5</text>
<text x="142.6" y="173.9">A1</text>
<text x="166.6" y="170.3">1</text>
<text x="166.6" y="172.1">2</text>
<text x="166.6" y="173.9">3</text>
<text x="259.3" y="168.5">5</text>
<text x="259.3" y="170.3">7</text>
<text x="259.3" y="172.1">9</text>
<text x="269.8" y="168.5">6</text>
<text x="269.8" y="170.3">8</text>
<text x="269.8" y="172.1">10</text>
<text x="69.9" y="179">CH340N</text>
<text x="88.9" y="178">C89</text>
<text x="99.6" y="178">C90</text>
<text x="141.7" y="175.6">A12</text>
<text x="166.6" y="175.6">4</text>
<text x="264.1" y="175.7">2X5PIN</text>
<text x="88.9" y="180.1">10uF</text>
<text x="99.6" y="180.1">0.1uF</text>
<text x="145.8" y="182.8">TYPE-C-31-M-31</text>
<text x="187.2" y="184.6" transform="rotate(-90 187.2 184.6)">FPGA_TMS</text>
<text x="208.5" y="184.6" transform="rotate(-90 208.5 184.6)">FPGA_TDI</text>
<text x="191.2" y="186.3">D7</text>
<text x="212.5" y="186.3">D8</text>
<text x="193" y="195.2">BAT54S</text>
<text x="214.3" y="195.2">BAT54S</text>
<text x="228.2" y="195.1">Title</text>
<text x="235.3" y="196.8">ebf_pg2l100h676_baseboard</text>
<text x="189.8" y="200.6">3V3</text>
<text x="211.1" y="200.6">3V3</text>
<text x="228.2" y="200.4">Size</text>
<text x="229.9" y="202.2">A3</text>
<text x="235.3" y="200.4">Document Number</text>
<text x="235.3" y="202.2">HaoShuai</text>
<text x="286.8" y="200.4">Rev</text>
<text x="288.6" y="202.2">1.0</text>
<text x="228.2" y="205.7">Date:</text>
<text x="237.4" y="205.7">Saturday, September 26, 2026</text>
<text x="263.7" y="205.7">Sheet</text>
<text x="272.6" y="205.7">7</text>
<text x="277.9" y="205.7">of</text>
<text x="283.3" y="205.7">9</text>
</g>
<g font-size="1.6" fill="#f00">
<text x="132.3" y="15.8">[2] L5_14_P</text>
<text x="6.1" y="27.4">[2] L5_15_P</text>
<text x="6.1" y="29.1">[2] L5_15_N</text>
<text x="132.3" y="24.7">[2] L5_14_N</text>
<text x="211.6" y="25.6">[2]</text>
<text x="217.1" y="25.6">L4_22_P</text>
<text x="132.3" y="33.6">[2] L6_00_N</text>
<text x="132.3" y="43.4">[2] L6_00_P</text>
<text x="209.7" y="46">[2]</text>
<text x="213.4" y="46">FPGA_CONFIG_N</text>
<text x="214.3" y="66.5">[2]</text>
<text x="219.8" y="66.5">L5_06_P</text>
<text x="16.6" y="83.9">[3] L6_10_N</text>
<text x="16.6" y="85.7">[3] L6_18_P</text>
<text x="16.6" y="87.5">[3] L6_20_P</text>
<text x="16.6" y="89.4">[3] L6_20_N</text>
<text x="88.6" y="89.4">L6_16_N</text>
<text x="88.6" y="84.1">L6_18_N</text>
<text x="88.6" y="85.9">L6_23_P</text>
<text x="88.6" y="87.7">L6_23_N [3]</text>
<text x="96" y="85.9">[3]</text>
<text x="96.9" y="89.4">[3]</text>
<text x="96.9" y="84.1">[3]</text>
<text x="214.3" y="86.9">[2]</text>
<text x="219.8" y="86.9">L5_06_N</text>
<text x="16.6" y="94.8">[3] L6_10_P</text>
<text x="16.6" y="91.2">[3] L6_14_N</text>
<text x="16.6" y="93">[3] L6_14_P</text>
<text x="88" y="94.6">L6_12_P</text>
<text x="88" y="92.8">L6_12_N</text>
<text x="88.6" y="91.2">L6_16_P</text>
<text x="96.4" y="92.8">[3]</text>
<text x="96.4" y="94.6">[3]</text>
<text x="96.9" y="91.2">[3]</text>
<text x="130.2" y="91">[2] L5_09_P</text>
<text x="130.2" y="94.6">[2] L5_19_N</text>
<text x="130.4" y="92.8">[2] L5_09_N</text>
<text x="16.6" y="96.5">[3] L6_04_P</text>
<text x="88.6" y="96.5">L6_04_N</text>
<text x="96.9" y="96.5">[3]</text>
<text x="130.2" y="101.7">[2] L5_11_P</text>
<text x="130.4" y="98.1">[2] L5_19_P</text>
<text x="130.2" y="105.3">[3] L6_IO1</text>
<text x="130.4" y="103.5">[2] L5_11_N</text>
<text x="215.2" y="106.5">[2]</text>
<text x="220.7" y="106.5">L5_21_N</text>
<text x="214.3" y="126">[2]</text>
<text x="219.8" y="126">L5_21_P</text>
<text x="88.2" y="145.4">L5_08_N</text>
<text x="88.2" y="147.2">L5_08_P</text>
<text x="97.1" y="147.2">[2]</text>
<text x="97.5" y="145.4">[2]</text>
<text x="236.3" y="165.9">[2]</text>
<text x="236.3" y="167.7">[2]</text>
<text x="240.8" y="165.9">FPGA_TCK</text>
<text x="241" y="167.7">FPGA_TDO</text>
<text x="236.3" y="169.4">[2]</text>
<text x="236.3" y="173">[2]</text>
<text x="241" y="169.4">FPGA_TMS</text>
<text x="241" y="173">FPGA_TDI</text>
</g>
<g font-size="1.6" fill="#00f">
<text x="147.6" y="14.6">N23</text>
<text x="147.6" y="23.5">N24</text>
<text x="18.7" y="26.2">P19</text>
<text x="18.7" y="28">N19</text>
<text x="228.5" y="24.4">G25</text>
<text x="147.6" y="32.4">U26</text>
<text x="147.6" y="42.2">U25</text>
<text x="228.5" y="65.3">K25</text>
<text x="35.6" y="83.1">Y23CMOS_SCL</text>
<text x="77.4" y="83.1">W18</text>
<text x="35.6" y="86.7">T17CMOS_D0</text>
<text x="35.6" y="88.4">T18CMOS_D2</text>
<text x="35.6" y="84.9">V18CMOS_SDA</text>
<text x="77.4" y="86.7">V17</text>
<text x="77.4" y="84.9">V16</text>
<text x="77.4" y="88.4">U19</text>
<text x="229.4" y="85.8">K26</text>
<text x="35.6" y="93.8">Y22CMOS_PCLK</text>
<text x="35.6" y="90.2">U20CMOS_D4</text>
<text x="35.6" y="92">T20CMOS_D6</text>
<text x="35.6" y="95.5">Y25CMOS_PWDN</text>
<text x="77.4" y="95.5">AA25</text>
<text x="77.4" y="93.8">U21</text>
<text x="77.4" y="92">V21</text>
<text x="77.4" y="90.2">T19</text>
<text x="144.9" y="92">M25 TF_DAT3</text>
<text x="144.9" y="93.8">M26 TF_CMD</text>
<text x="144.9" y="90.2">M24 TF_DAT2</text>
<text x="144.9" y="97.3">N26 TF_CLK</text>
<text x="144.9" y="100.9">M21 TF_DAT0</text>
<text x="144.9" y="102.7">M22 TF_DAT1</text>
<text x="144.9" y="104.4">U17</text>
<text x="231.2" y="105.3">P26</text>
<text x="229.4" y="124.9">R26</text>
</g>
<g font-size="1.6" fill="#00c">
<text x="254.3" y="16.7">P1</text>
<text x="259.4" y="16.7">P2</text>
<text x="40" y="23.8">VCC</text>
<text x="47" y="23.8">E0</text>
<text x="40" y="25.6">WC</text>
<text x="40" y="27.4">SCL</text>
<text x="40" y="29.2">SDA</text>
<text x="45.7" y="29.2">VSS</text>
<text x="47" y="25.6">E1</text>
<text x="47" y="27.4">E2</text>
<text x="254.3" y="37.2">P1</text>
<text x="259.4" y="37.2">P2</text>
<text x="254.3" y="57.6">P1</text>
<text x="259.4" y="57.6">P2</text>
<text x="54.3" y="82.5">2</text>
<text x="58.7" y="82.5">1</text>
<text x="254.3" y="78.1">P1</text>
<text x="259.4" y="78.1">P2</text>
<text x="54.3" y="84.3">4</text>
<text x="54.3" y="86.1">6</text>
<text x="54.3" y="87.8">8</text>
<text x="54.3" y="89.6">10</text>
<text x="58.7" y="84.3">3</text>
<text x="58.7" y="86.1">5</text>
<text x="58.7" y="87.8">7</text>
<text x="58.7" y="89.6">9</text>
<text x="54.3" y="91.4">12</text>
<text x="54.3" y="93.2">14</text>
<text x="54.3" y="95">16</text>
<text x="57.8" y="91.4">11</text>
<text x="57.8" y="93.2">13</text>
<text x="57.8" y="95">15</text>
<text x="164.5" y="93.2">CD/DAT3</text>
<text x="164.5" y="95">CMD</text>
<text x="164.5" y="91.4">DAT2</text>
<text x="54.3" y="96.7">18</text>
<text x="57.8" y="96.7">17</text>
<text x="164.5" y="96.7">VDD</text>
<text x="164.5" y="98.5">CLK</text>
<text x="164.5" y="100.3">VSS</text>
<text x="255.2" y="97.6">P1</text>
<text x="260.3" y="97.6">P2</text>
<text x="164.5" y="102.1">DAT0</text>
<text x="164.5" y="103.8">DAT1</text>
<text x="164.5" y="107.4">CD</text>
<text x="169.7" y="109.3" transform="rotate(-90 169.7 109.3)">GND</text>
<text x="171.5" y="109.3" transform="rotate(-90 171.5 109.3)">GND</text>
<text x="173.2" y="109.3" transform="rotate(-90 173.2 109.3)">GND</text>
<text x="175" y="109.3" transform="rotate(-90 175 109.3)">GND</text>
<text x="254.3" y="117.2">P1</text>
<text x="259.4" y="117.2">P2</text>
<text x="66.7" y="145.6">1</text>
<text x="66.7" y="147.4">3</text>
<text x="71.2" y="145.6">2</text>
<text x="71.2" y="147.4">4</text>
<text x="146.7" y="148.3">VBUS1</text>
<text x="146.7" y="153.6">SBU1</text>
<text x="146.7" y="150.1">VBUS3</text>
<text x="146.7" y="155.4">SBU2</text>
<text x="146.7" y="159">D1_P</text>
<text x="146.7" y="160.7">D1_N</text>
<text x="67.6" y="163.4">UD+</text>
<text x="67.6" y="167">UD-</text>
<text x="74.9" y="167">RXD</text>
<text x="76.3" y="163.4">V3</text>
<text x="146.7" y="164.3">D2_P</text>
<text x="146.7" y="166.1">D2_N</text>
<text x="161.3" y="167.9">NC2</text>
<text x="161.3" y="166.1">NC1</text>
<text x="262.3" y="166.1">1</text>
<text x="262.3" y="167.9">3</text>
<text x="266.7" y="166.1">2</text>
<text x="266.7" y="167.9">4</text>
<text x="67.6" y="170.5">GND</text>
<text x="75.1" y="170.5">TXD</text>
<text x="146.7" y="169.6">CC1</text>
<text x="146.7" y="171.4">CC2</text>
<text x="157.8" y="171.4">SHIELD1</text>
<text x="157.8" y="173.2">SHIELD2</text>
<text x="262.3" y="169.6">5</text>
<text x="262.3" y="171.4">7</text>
<text x="262.3" y="173.2">9</text>
<text x="265.8" y="173.2">10</text>
<text x="266.7" y="169.6">6</text>
<text x="266.7" y="171.4">8</text>
<text x="67.6" y="174.1">RTS#</text>
<text x="74.9" y="174.1">VCC</text>
<text x="146.7" y="175">GND1</text>
<text x="146.7" y="176.7">GND2</text>
<text x="157.8" y="175">SHIELD3</text>
<text x="157.8" y="176.7">SHIELD4</text>
</g>
<g font-size="1.3">
<text x="30.8" y="1.3">5</text>
<text x="88.9" y="1.3">4</text>
<text x="147" y="1.3">3</text>
<text x="205" y="1.3">2</text>
<text x="263.1" y="1.3">1</text>
<text x=".5" y="28.4">D</text>
<text x="292.6" y="28.4">D</text>
<text x=".5" y="79.5">C</text>
<text x="292.6" y="79.5">C</text>
<text x=".5" y="130.6">B</text>
<text x="292.6" y="130.6">B</text>
<text x=".5" y="181.7">A</text>
<text x="292.6" y="181.7">A</text>
<text x="30.8" y="207.4">5</text>
<text x="88.9" y="207.4">4</text>
<text x="147" y="207.4">3</text>
<text x="205" y="207.4">2</text>
<text x="263.1" y="207.4">1</text>
</g>
</svg>
